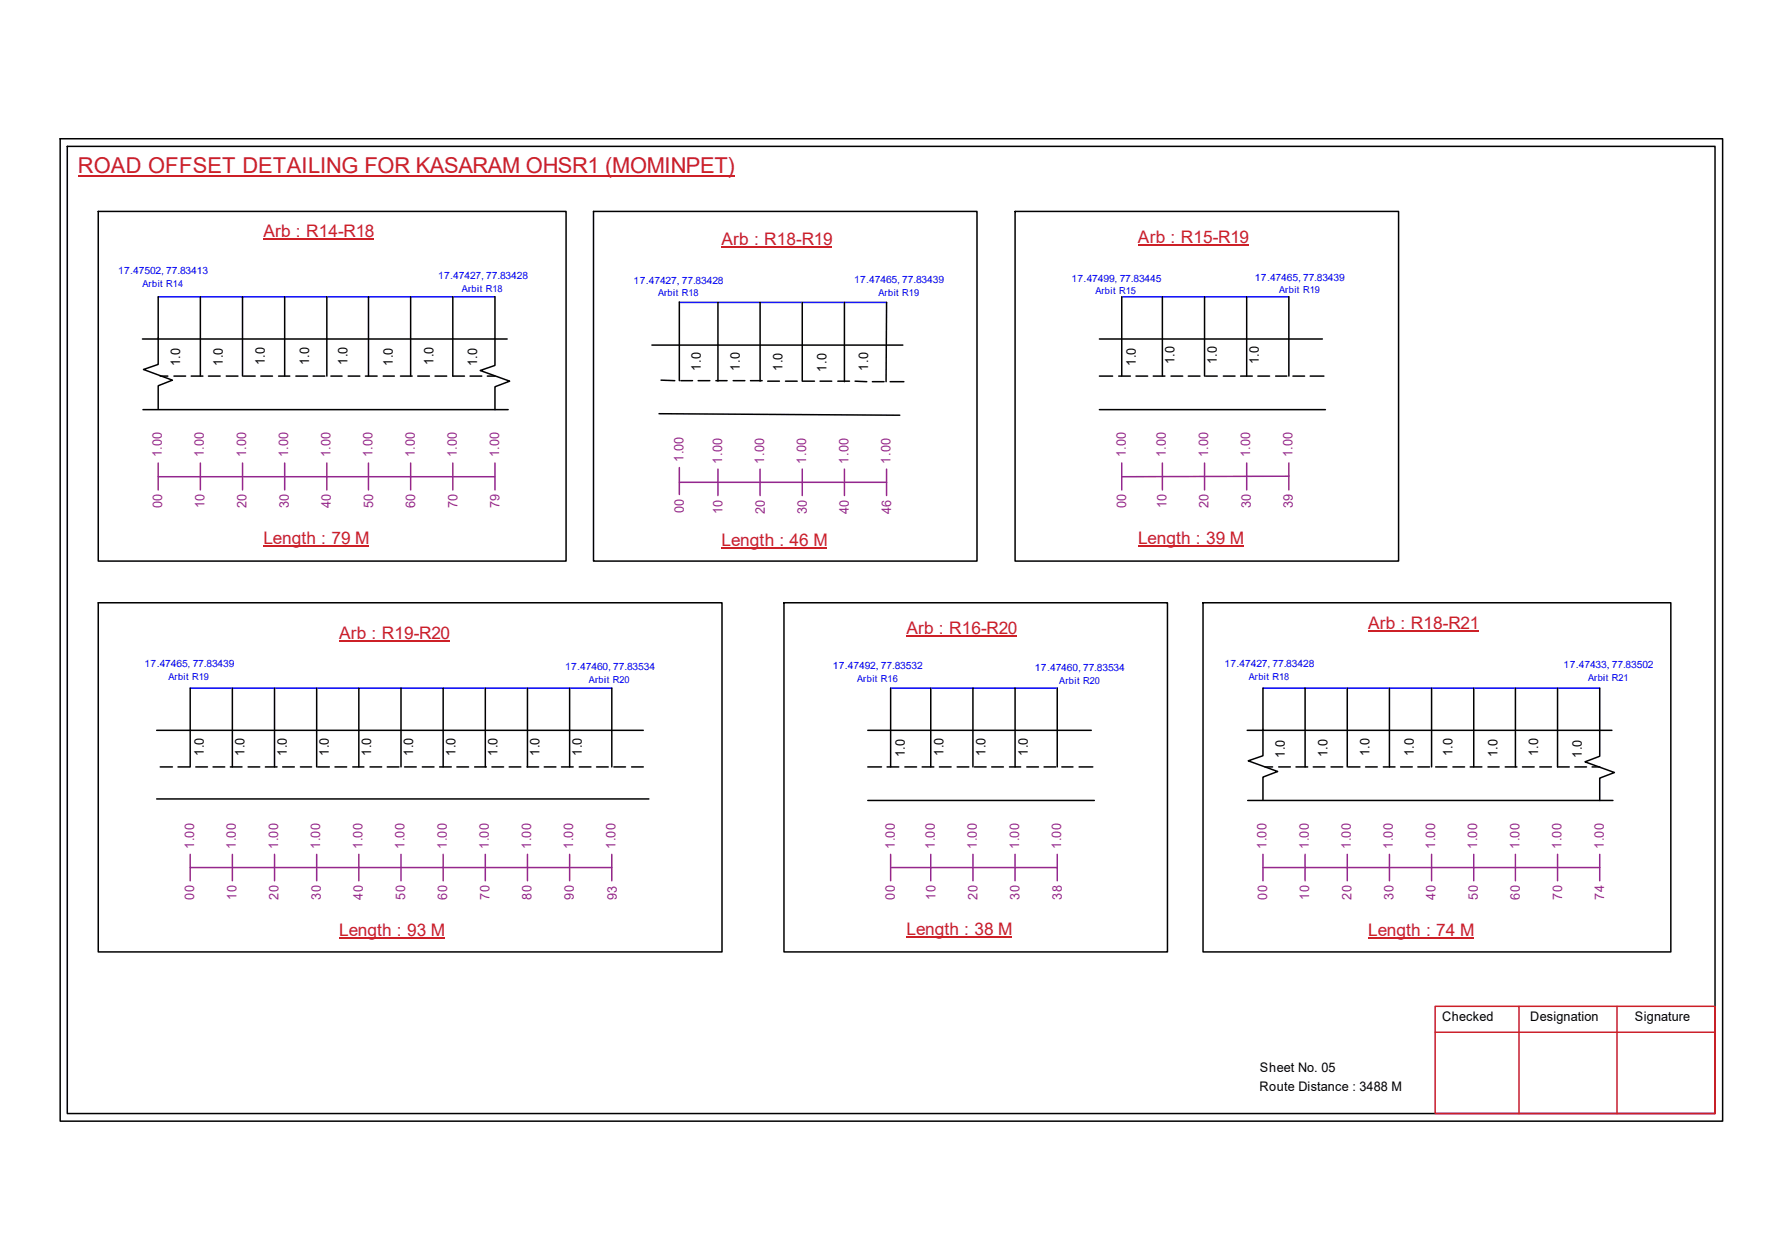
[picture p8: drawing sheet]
<svg xmlns="http://www.w3.org/2000/svg" width="297mm" height="210mm" viewBox="0 0 297 210" stroke-linecap="round" stroke-linejoin="round" font-family="sans-serif">
<g fill="none" stroke="#000" stroke-width=".25">
<path d="M10 23.1h277.1v163.7h-277.1zM11.2 24.4h274.7v161.1h-274.7zM16.4 35.2h78v58.3h-78zM98.9 35.2h64v58.3h-64zM169.2 35.2h63.9v58.3h-63.9zM23.7 56.5h60.8M26.4 56.3v4.4l-2.5 .9 4.8 1.7-2.3 1v3.8M26.4 49.4v7.1M33.4 49.4v13.3M40.4 49.4v13.3M47.5 49.4v13.3M54.5 49.4v13.3"/>
<path d="M61.4 49.4v13.3M68.4 49.4v13.3M75.5 49.4v13.3h1.9M82.5 49.4v11.5l-2.5 .8 5 1.8-2.5 .9v3.8M108.7 57.5h41.8M113.2 50.3v13.1M119.7 50.4v13.1M126.7 50.4v13.1M133.7 50.4v13.1M140.8 50.4v13.2M147.8 50.4l-.1 13.2M183.3 56.5h37.1"/>
<path d="M187 49.4v13.3M193.8 49.4v13.3M200.8 49.4v13.3M207.8 49.4v13.3M214.8 49.4v13.3M23.8 68.2h60.9M26.7 62.7h1.3M29 62.7h1.9M31.9 62.7h1.9M34.8 62.7h1.9M37.7 62.7h2M40.6 62.7h1.9"/>
<path d="M43.5 62.7h1.9M46.4 62.7h1.9M49.3 62.7h2M52.2 62.7h1.9M55.2 62.7h1.8M58 62.7h2M60.9 62.7h2M63.9 62.7h1.8M66.8 62.7h1.9M69.6 62.7h2M72.5 62.7h2M78.4 62.7h1.9"/>
<path d="M81.2 62.7h1.3M109.9 68.9l40.1 .3M110.2 63.3l2.3 .1M113.5 63.4h1.9M116.4 63.4h1.9M119.3 63.4h1.9M122.2 63.4h2M125.1 63.4h1.9M128 63.5h1.9M130.9 63.5h2M133.8 63.5h2M136.7 63.5h1.9"/>
<path d="M139.7 63.5h1.9M142.5 63.5l2 .1M145.4 63.6h2M148.4 63.6h2.3M183.3 68.2h37.6M183.3 62.7h2.2M186.5 62.7h1.9M189.4 62.7h1.9M192.2 62.7h2M195.2 62.7h1.9M198.1 62.7h1.9M201 62.7h1.9"/>
<path d="M203.9 62.7h2M206.8 62.7h1.9M209.7 62.7h1.9M212.6 62.7h1.9M215.5 62.7h2M218.4 62.7h2.3M16.4 100.4h104v58.2h-104zM31.7 114.6v13.2M38.7 114.6v13.2M45.8 114.6v13.2M52.8 114.6v13.2M59.8 114.6v13.2"/>
<path d="M66.8 114.6v13.2M73.9 114.6v13.2M80.9 114.6v13.2M87.9 114.6v13.2M95 114.6v13.2M102 114.6v13.2M130.7 100.4h63.9v58.2h-63.9zM148.5 114.6v13.2M155.1 114.6v13.2M162.2 114.6v13.2M169.2 114.6v13.2M176.2 114.6v13.2"/>
<path d="M200.5 100.4h78v58.2h-78zM210.5 114.6v7.1M217.5 114.6v13.2M224.6 114.6v13.2M231.6 114.6v13.2M238.6 114.6v13.2M245.7 114.6v13.2M252.6 114.6v13.2M259.6 114.6v13.2h2M266.7 114.6v11.4l-2.5 .9 4.9 1.8-2.4 .9v3.7M26.1 121.7h81.1M26.1 133.1h82.1"/>
<path d="M26.7 127.8h2M29.7 127.8h1.9M32.6 127.8h2M35.5 127.8h2M38.4 127.8h1.9M41.4 127.8h1.9M44.2 127.8h2M47.1 127.8h2M50.1 127.8h1.8M53 127.8h1.9M55.8 127.8h2M58.8 127.8h1.9"/>
<path d="M61.7 127.8h1.9M64.6 127.8h1.9M67.4 127.8h2M70.4 127.8h1.9M73.3 127.8h1.9M76.2 127.8h1.9M79.1 127.8h2M82 127.8h1.9M84.9 127.8h1.9M87.8 127.8h2M90.7 127.8h2M93.6 127.8h1.9"/>
<path d="M96.6 127.8h1.9M99.4 127.8h2M102.3 127.8h2M105.3 127.8h1.9M144.6 121.7h37.3M144.6 127.8h2.3M144.6 133.3h37.8M147.9 127.8h1.9M150.8 127.8h2M153.7 127.8h2M156.6 127.8h1.9M159.6 127.8h1.9"/>
<path d="M162.4 127.8h2M165.3 127.8h2M168.3 127.8h1.8M171.2 127.8h1.9M174 127.8h2M177 127.8h1.9M179.9 127.8h2.3M207.9 121.7h60.8M208 133.3h60.9M210.5 121.5v4.4l-2.4 .8 4.9 1.8-2.5 1v3.8M210.9 127.8h1.2M213.1 127.8h2"/>
<path d="M216 127.8h2M218.9 127.8h1.9M221.9 127.8h1.9M224.7 127.8h2M227.6 127.8h2M230.6 127.8h1.9M233.5 127.8h1.9M236.3 127.8h2M239.3 127.8h1.9M242.2 127.8h1.9M245.1 127.8h1.9M248 127.8h1.9"/>
<path d="M250.9 127.8h2M253.8 127.8h1.9M256.7 127.8h1.9M262.5 127.8h2M265.4 127.8h1.3"/>
</g>
<path d="M239.2 167.6h46.7v17.9h-46.7zM239.2 172h46.7M253.2 167.6v17.9M269.5 167.6v17.9" fill="none" stroke="#cc1f26" stroke-width=".25"/>
<path d="M13 29.3h109.5" fill="none" stroke="#cd2027" stroke-width=".25"/>
<path d="M26.4 49.4h56.1M113.2 50.4h34.6M187 49.4h27.8M31.7 114.6h70.3M148.5 114.6h27.7M210.5 114.6h56.2" fill="none" stroke="#00f" stroke-width=".25"/>
<g fill="none" stroke="#93278f" stroke-width=".25">
<path d="M26.4 79.4h56.1M26.4 77.1v4.5M33.4 77.1v4.5M40.4 77.1v4.5M47.5 77.1v4.5M54.5 77.1v4.5M61.4 77.1v4.5M68.4 77.1v4.5M75.5 77.1v4.5M82.5 77.1v4.5M113.2 77.9v4.5M119.7 78.1v4.4"/>
<path d="M126.7 78.1v4.4M133.7 78.1v4.4M140.8 78.1v4.4M147.8 78.1v4.4M187 77.1v4.5M193.8 77.1v4.5M200.8 77.1v4.5M207.8 77.1v4.5M214.8 79.3l-27.8 .1M214.8 77.1v4.5M113.2 80.3h34.6M31.7 144.5h70.3"/>
<path d="M31.7 142.3v4.4M38.7 142.3v4.4M45.8 142.3v4.4M52.8 142.3v4.4M59.8 142.3v4.4M66.8 142.3v4.4M73.9 142.3v4.4M80.9 142.3v4.4M87.9 142.3v4.4M95 142.3v4.4M102 142.3v4.4M148.5 144.5h27.7"/>
<path d="M148.5 142.3v4.4M155.1 142.3v4.4M162.2 142.3v4.4M169.2 142.3v4.4M176.2 142.3v4.4M210.5 144.5h56.2M210.5 142.3v4.4M217.5 142.3v4.4M224.6 142.3v4.4M231.6 142.3v4.4M238.6 142.3v4.4M245.7 142.3v4.4"/>
<path d="M252.6 142.3v4.4M259.6 142.3v4.4M266.7 142.3v4.4"/>
</g>
<path d="M43.9 39.9h18.5M120.3 41.1h18.4M189.7 40.8h18.4M43.9 91h17.6M120.3 91.3h17.6M189.7 90.9h17.6M56.5 106.8h18.5M151.1 106h18.4M228 105.1h18.5M56.5 156.3h17.6M151.1 156h17.6M228 156.2h17.7" fill="none" stroke="#cd2027" stroke-width=".17"/>
<text font-size="3.6" fill="#cd2027" x="13" y="28.9">ROAD OFFSET DETAILING FOR KASARAM OHSR1 (MOMINPET)</text>
<g font-size="2.9" fill="#cd2027">
<text x="43.9" y="39.5">Arb : R14-R18</text>
<text x="120.3" y="40.8">Arb : R18-R19</text>
<text x="189.7" y="40.5">Arb : R15-R19</text>
<text x="43.9" y="90.7">Length : 79 M</text>
<text x="120.3" y="90.9">Length : 46 M</text>
<text x="189.7" y="90.6">Length : 39 M</text>
<text x="56.5" y="106.4">Arb : R19-R20</text>
<text x="151.1" y="105.7">Arb : R16-R20</text>
<text x="228" y="104.7">Arb : R18-R21</text>
<text x="56.5" y="156">Length : 93 M</text>
<text x="151.1" y="155.7">Length : 38 M</text>
<text x="228" y="155.9">Length : 74 M</text>
</g>
<g font-size="2.2">
<text x="30" y="61" transform="rotate(-90 30 61)">1.0</text>
<text x="37.1" y="61" transform="rotate(-90 37.1 61)">1.0</text>
<text x="44.2" y="60.9" transform="rotate(-90 44.2 60.9)">1.0</text>
<text x="51.5" y="60.9" transform="rotate(-90 51.5 60.9)">1.0</text>
<text x="58" y="60.8" transform="rotate(-90 58 60.8)">1.0</text>
<text x="65.5" y="61" transform="rotate(-90 65.5 61)">1.0</text>
<text x="72.3" y="60.8" transform="rotate(-90 72.3 60.8)">1.0</text>
<text x="79.5" y="61" transform="rotate(-90 79.5 61)">1.0</text>
<text x="116.8" y="61.7" transform="rotate(-90 116.8 61.7)">1.0</text>
<text x="123.3" y="61.7" transform="rotate(-90 123.3 61.7)">1.0</text>
<text x="130.4" y="61.8" transform="rotate(-90 130.4 61.8)">1.0</text>
<text x="137.8" y="61.9" transform="rotate(-90 137.8 61.9)">1.0</text>
<text x="144.7" y="61.7" transform="rotate(-90 144.7 61.7)">1.0</text>
<text x="189.4" y="61" transform="rotate(-90 189.4 61)">1.0</text>
<text x="195.8" y="60.7" transform="rotate(-90 195.8 60.7)">1.0</text>
<text x="202.8" y="60.7" transform="rotate(-90 202.8 60.7)">1.0</text>
<text x="209.8" y="60.7" transform="rotate(-90 209.8 60.7)">1.0</text>
<text x="34" y="125.9" transform="rotate(-90 34 125.9)">1.0</text>
<text x="40.8" y="125.9" transform="rotate(-90 40.8 125.9)">1.0</text>
<text x="47.8" y="125.9" transform="rotate(-90 47.8 125.9)">1.0</text>
<text x="54.8" y="125.9" transform="rotate(-90 54.8 125.9)">1.0</text>
<text x="61.8" y="125.9" transform="rotate(-90 61.8 125.9)">1.0</text>
<text x="68.9" y="125.9" transform="rotate(-90 68.9 125.9)">1.0</text>
<text x="75.9" y="125.9" transform="rotate(-90 75.9 125.9)">1.0</text>
<text x="82.9" y="125.9" transform="rotate(-90 82.9 125.9)">1.0</text>
<text x="90" y="125.9" transform="rotate(-90 90 125.9)">1.0</text>
<text x="97" y="125.9" transform="rotate(-90 97 125.9)">1.0</text>
<text x="157.3" y="125.9" transform="rotate(-90 157.3 125.9)">1.0</text>
<text x="164.3" y="125.9" transform="rotate(-90 164.3 125.9)">1.0</text>
<text x="171.3" y="125.9" transform="rotate(-90 171.3 125.9)">1.0</text>
<text x="228.3" y="126" transform="rotate(-90 228.3 126)">1.0</text>
<text x="235.7" y="126" transform="rotate(-90 235.7 126)">1.0</text>
<text x="242.1" y="126" transform="rotate(-90 242.1 126)">1.0</text>
<text x="256.4" y="126" transform="rotate(-90 256.4 126)">1.0</text>
<text x="150.8" y="126.2" transform="rotate(-90 150.8 126.2)">1.0</text>
<text x="214.2" y="126.2" transform="rotate(-90 214.2 126.2)">1.0</text>
<text x="221.3" y="126.2" transform="rotate(-90 221.3 126.2)">1.0</text>
<text x="249.6" y="126.2" transform="rotate(-90 249.6 126.2)">1.0</text>
<text x="263.7" y="126.2" transform="rotate(-90 263.7 126.2)">1.0</text>
<text x="240.4" y="170.1">Checked</text>
<text x="255.1" y="170.1">Designation</text>
<text x="272.5" y="170.1">Signature</text>
<text x="210" y="178.6">Sheet No. 05</text>
<text x="209.9" y="181.7">Route Distance : 3488 M</text>
</g>
<g font-size="2.2" fill="#93278f">
<text x="27" y="76.2" transform="rotate(-90 27 76.2)">1.00</text>
<text x="34" y="76.2" transform="rotate(-90 34 76.2)">1.00</text>
<text x="41" y="76.2" transform="rotate(-90 41 76.2)">1.00</text>
<text x="48" y="76.2" transform="rotate(-90 48 76.2)">1.00</text>
<text x="55.1" y="76.2" transform="rotate(-90 55.1 76.2)">1.00</text>
<text x="62.1" y="76.2" transform="rotate(-90 62.1 76.2)">1.00</text>
<text x="69.1" y="76.2" transform="rotate(-90 69.1 76.2)">1.00</text>
<text x="76.2" y="76.2" transform="rotate(-90 76.2 76.2)">1.00</text>
<text x="83.2" y="76.2" transform="rotate(-90 83.2 76.2)">1.00</text>
<text x="113.9" y="77" transform="rotate(-90 113.9 77)">1.00</text>
<text x="120.4" y="77.2" transform="rotate(-90 120.4 77.2)">1.00</text>
<text x="127.4" y="77.2" transform="rotate(-90 127.4 77.2)">1.00</text>
<text x="134.4" y="77.2" transform="rotate(-90 134.4 77.2)">1.00</text>
<text x="141.4" y="77.2" transform="rotate(-90 141.4 77.2)">1.00</text>
<text x="148.5" y="77.2" transform="rotate(-90 148.5 77.2)">1.00</text>
<text x="187.7" y="76.2" transform="rotate(-90 187.7 76.2)">1.00</text>
<text x="194.3" y="76.2" transform="rotate(-90 194.3 76.2)">1.00</text>
<text x="201.4" y="76.2" transform="rotate(-90 201.4 76.2)">1.00</text>
<text x="208.4" y="76.2" transform="rotate(-90 208.4 76.2)">1.00</text>
<text x="215.4" y="76.2" transform="rotate(-90 215.4 76.2)">1.00</text>
<text x="27" y="84.7" transform="rotate(-90 27 84.7)">00</text>
<text x="34.1" y="84.7" transform="rotate(-90 34.1 84.7)">10</text>
<text x="41.1" y="84.7" transform="rotate(-90 41.1 84.7)">20</text>
<text x="48.1" y="84.7" transform="rotate(-90 48.1 84.7)">30</text>
<text x="55.2" y="84.7" transform="rotate(-90 55.2 84.7)">40</text>
<text x="62.2" y="84.7" transform="rotate(-90 62.2 84.7)">50</text>
<text x="69.2" y="84.7" transform="rotate(-90 69.2 84.7)">60</text>
<text x="76.2" y="84.7" transform="rotate(-90 76.2 84.7)">70</text>
<text x="83.3" y="84.7" transform="rotate(-90 83.3 84.7)">79</text>
<text x="114" y="85.4" transform="rotate(-90 114 85.4)">00</text>
<text x="120.4" y="85.6" transform="rotate(-90 120.4 85.6)">10</text>
<text x="127.5" y="85.6" transform="rotate(-90 127.5 85.6)">20</text>
<text x="134.5" y="85.6" transform="rotate(-90 134.5 85.6)">30</text>
<text x="141.5" y="85.6" transform="rotate(-90 141.5 85.6)">40</text>
<text x="148.5" y="85.6" transform="rotate(-90 148.5 85.6)">46</text>
<text x="187.7" y="84.7" transform="rotate(-90 187.7 84.7)">00</text>
<text x="194.4" y="84.7" transform="rotate(-90 194.4 84.7)">10</text>
<text x="201.5" y="84.7" transform="rotate(-90 201.5 84.7)">20</text>
<text x="208.5" y="84.7" transform="rotate(-90 208.5 84.7)">30</text>
<text x="215.5" y="84.7" transform="rotate(-90 215.5 84.7)">39</text>
<text x="32.4" y="141.4" transform="rotate(-90 32.4 141.4)">1.00</text>
<text x="39.3" y="141.4" transform="rotate(-90 39.3 141.4)">1.00</text>
<text x="46.4" y="141.4" transform="rotate(-90 46.4 141.4)">1.00</text>
<text x="53.4" y="141.4" transform="rotate(-90 53.4 141.4)">1.00</text>
<text x="60.4" y="141.4" transform="rotate(-90 60.4 141.4)">1.00</text>
<text x="67.4" y="141.4" transform="rotate(-90 67.4 141.4)">1.00</text>
<text x="74.5" y="141.4" transform="rotate(-90 74.5 141.4)">1.00</text>
<text x="81.5" y="141.4" transform="rotate(-90 81.5 141.4)">1.00</text>
<text x="88.5" y="141.4" transform="rotate(-90 88.5 141.4)">1.00</text>
<text x="95.5" y="141.4" transform="rotate(-90 95.5 141.4)">1.00</text>
<text x="102.6" y="141.4" transform="rotate(-90 102.6 141.4)">1.00</text>
<text x="149.1" y="141.4" transform="rotate(-90 149.1 141.4)">1.00</text>
<text x="155.8" y="141.4" transform="rotate(-90 155.8 141.4)">1.00</text>
<text x="162.9" y="141.4" transform="rotate(-90 162.9 141.4)">1.00</text>
<text x="169.9" y="141.4" transform="rotate(-90 169.9 141.4)">1.00</text>
<text x="176.9" y="141.4" transform="rotate(-90 176.9 141.4)">1.00</text>
<text x="211.1" y="141.4" transform="rotate(-90 211.1 141.4)">1.00</text>
<text x="218.1" y="141.4" transform="rotate(-90 218.1 141.4)">1.00</text>
<text x="225.2" y="141.4" transform="rotate(-90 225.2 141.4)">1.00</text>
<text x="232.2" y="141.4" transform="rotate(-90 232.2 141.4)">1.00</text>
<text x="239.2" y="141.4" transform="rotate(-90 239.2 141.4)">1.00</text>
<text x="246.2" y="141.4" transform="rotate(-90 246.2 141.4)">1.00</text>
<text x="253.3" y="141.4" transform="rotate(-90 253.3 141.4)">1.00</text>
<text x="260.3" y="141.4" transform="rotate(-90 260.3 141.4)">1.00</text>
<text x="267.3" y="141.4" transform="rotate(-90 267.3 141.4)">1.00</text>
<text x="32.4" y="149.9" transform="rotate(-90 32.4 149.9)">00</text>
<text x="39.4" y="149.9" transform="rotate(-90 39.4 149.9)">10</text>
<text x="46.4" y="149.9" transform="rotate(-90 46.4 149.9)">20</text>
<text x="53.5" y="149.9" transform="rotate(-90 53.5 149.9)">30</text>
<text x="60.5" y="149.9" transform="rotate(-90 60.5 149.9)">40</text>
<text x="67.5" y="149.9" transform="rotate(-90 67.5 149.9)">50</text>
<text x="74.5" y="149.9" transform="rotate(-90 74.5 149.9)">60</text>
<text x="81.6" y="149.9" transform="rotate(-90 81.6 149.9)">70</text>
<text x="88.6" y="149.9" transform="rotate(-90 88.6 149.9)">80</text>
<text x="95.6" y="149.9" transform="rotate(-90 95.6 149.9)">90</text>
<text x="102.8" y="149.9" transform="rotate(-90 102.8 149.9)">93</text>
<text x="149.1" y="149.9" transform="rotate(-90 149.1 149.9)">00</text>
<text x="155.9" y="149.9" transform="rotate(-90 155.9 149.9)">10</text>
<text x="162.9" y="149.9" transform="rotate(-90 162.9 149.9)">20</text>
<text x="170" y="149.9" transform="rotate(-90 170 149.9)">30</text>
<text x="177" y="149.9" transform="rotate(-90 177 149.9)">38</text>
<text x="211.2" y="149.9" transform="rotate(-90 211.2 149.9)">00</text>
<text x="218.2" y="149.9" transform="rotate(-90 218.2 149.9)">10</text>
<text x="225.3" y="149.9" transform="rotate(-90 225.3 149.9)">20</text>
<text x="232.3" y="149.9" transform="rotate(-90 232.3 149.9)">30</text>
<text x="239.3" y="149.9" transform="rotate(-90 239.3 149.9)">40</text>
<text x="246.3" y="149.9" transform="rotate(-90 246.3 149.9)">50</text>
<text x="253.4" y="149.9" transform="rotate(-90 253.4 149.9)">60</text>
<text x="260.4" y="149.9" transform="rotate(-90 260.4 149.9)">70</text>
<text x="267.4" y="149.9" transform="rotate(-90 267.4 149.9)">74</text>
</g>
<g font-size="1.7" fill="#00f">
<text x="19.7" y="45.7">17.47502, 77.83413</text>
<text x="73" y="46.5">17.47427, 77.83428</text>
<text x="105.6" y="47.2">17.47427, 77.83428</text>
<text x="142.4" y="47.2">17.47465, 77.83439</text>
<text x="178.6" y="46.9">17.47499, 77.83445</text>
<text x="209.2" y="46.7">17.47465, 77.83439</text>
<text x="24.1" y="111.1">17.47465, 77.83439</text>
<text x="94.2" y="111.6">17.47460, 77.83534</text>
<text x="138.8" y="111.4">17.47492, 77.83532</text>
<text x="172.5" y="111.8">17.47460, 77.83534</text>
<text x="204.1" y="111.2">17.47427, 77.83428</text>
<text x="260.6" y="111.3">17.47433, 77.83502</text>
</g>
<g font-size="1.6" fill="#00f">
<text x="23.7" y="47.8">Arbit R14</text>
<text x="77" y="48.6">Arbit R18</text>
<text x="109.7" y="49.4">Arbit R18</text>
<text x="146.4" y="49.3">Arbit R19</text>
<text x="182.6" y="49">Arbit R15</text>
<text x="213.2" y="48.9">Arbit R19</text>
<text x="28.1" y="113.2">Arbit R19</text>
<text x="98.2" y="113.8">Arbit R20</text>
<text x="142.9" y="113.6">Arbit R16</text>
<text x="176.6" y="114">Arbit R20</text>
<text x="208.1" y="113.3">Arbit R18</text>
<text x="264.7" y="113.4">Arbit R21</text>
</g>
</svg>
